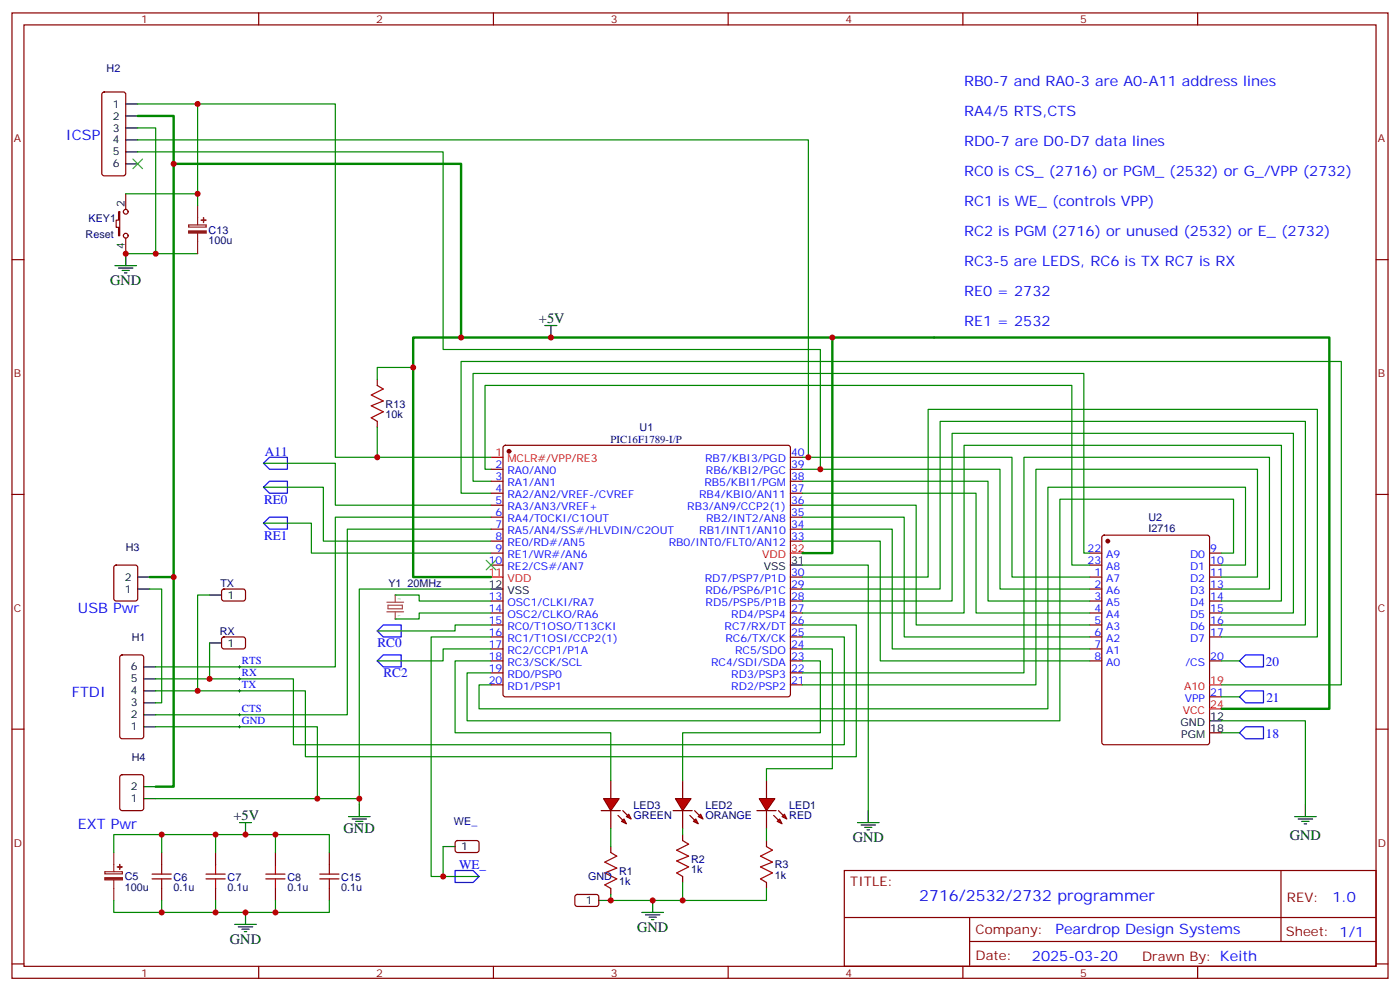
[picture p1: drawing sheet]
<svg xmlns="http://www.w3.org/2000/svg" width="412mm" height="292mm" viewBox="0 0 412 292" stroke-linecap="round" stroke-linejoin="round" font-family="sans-serif">
<g fill="none" stroke="#870000" stroke-width=".35">
<path d="M3.5 3.8h405.4v284.3h-405.4zM7.1 7.3h398.2v277.3h-398.2zM76.2 3.8v3.5M145.3 3.8v3.5M214.5 3.8v3.5M283.6 3.8v3.5M352.8 3.8v3.5M3.5 76.5h3.6M405.3 76.5h3.6M144.6 138.2h3.6M148.4 131.4l.5-.2h83.2l.5 .2 .2 .5v72.6l-.2 .5-.5 .2h-83.2l-.5-.2-.2-.5v-72.6zM232.8 138.2h3.6"/>
<path d="M232.8 134.7h3.6M3.5 145.6h3.6M144.6 141.7h3.6M144.6 145.3h3.6M144.6 148.8h3.6M144.6 152.3h3.6M144.6 155.9h3.6M144.6 159.4h3.6M232.8 141.7h3.6M232.8 145.3h3.6M232.8 148.8h3.6M232.8 152.3h3.6"/>
<path d="M232.8 155.9h3.6M232.8 159.4h3.6M405.3 145.6h3.6M144.6 162.9h3.6M144.6 166.4h3.6M144.6 177h3.6M232.8 177h3.6M232.8 173.5h3.6M232.8 170h3.6M144.6 180.6h3.6M144.6 184.1h3.6M144.6 187.6h3.6"/>
<path d="M144.6 191.1h3.6M144.6 194.7h3.6M144.6 198.2h3.6M232.8 180.6h3.6M232.8 184.1h3.6M232.8 187.6h3.6M232.8 191.1h3.6M232.8 194.7h3.6M232.8 198.2h3.6M3.5 214.8h3.6M144.6 201.7h3.6M232.8 201.7h3.6"/>
<path d="M405.3 214.8h3.6M248.7 256.4h156.6v28.2h-156.6zM377.3 256.4v20.9M248.7 270.2h156.5M285.6 277.3h119.6M285.6 270.2v14.2M3.5 283.9h3.6M76.2 284.6v3.5M145.3 284.6v3.5M214.5 284.6v3.5M283.6 284.6v3.5M352.8 284.6v3.5"/>
<path d="M405.3 283.9h3.6"/>
</g>
<circle cx="149.9" cy="132.9" r=".53" fill="#870000" stroke="#870000" stroke-width=".35"/>
<path d="M144.6 134.7h3.6M144.6 170h3.6M232.8 162.9h3.6" fill="none" stroke="#f00" stroke-width=".35"/>
<path d="M144.6 173.5h3.6M232.8 166.4h3.6" fill="none" stroke="#000" stroke-width=".35"/>
<g fill="#f00" stroke="#870000" stroke-width=".35">
<path d="M223.7 235.2h4.5l-2.4 3.6z"/>
<path d="M223 238.8h5.6z"/>
</g>
<g fill="#870000" stroke="#870000" stroke-width=".35">
<path d="M229.3 238.8l1.4 1.4z"/>
<path d="M227.9 240.2l1.4 1.4z"/>
</g>
<g fill="#f00" stroke="#870000" stroke-width=".35">
<path d="M230.4 240.5l.7-.7 .7 1.4z"/>
<path d="M229 241.9l.7-.7 .7 1.4z"/>
</g>
<path d="M225.8 229.9v5.3M225.8 238.8v5.3" fill="none" stroke="#870000" stroke-width=".35"/>
<g fill="#f00" stroke="#870000" stroke-width=".35">
<path d="M199 235.2h4.6l-2.5 3.6z"/>
<path d="M198.3 238.8h5.6z"/>
</g>
<g fill="#870000" stroke="#870000" stroke-width=".35">
<path d="M204.6 238.8l1.4 1.4z"/>
<path d="M203.2 240.2l1.4 1.4z"/>
</g>
<g fill="#f00" stroke="#870000" stroke-width=".35">
<path d="M205.7 240.5l.7-.7 .7 1.4z"/>
<path d="M204.3 241.9l.7-.7 .7 1.4z"/>
</g>
<path d="M201.1 229.9v5.3M201.1 238.8v5.3" fill="none" stroke="#870000" stroke-width=".35"/>
<g fill="#f00" stroke="#870000" stroke-width=".35">
<path d="M177.8 235.2h4.6l-2.5 3.6z"/>
<path d="M177.1 238.8h5.6z"/>
</g>
<g fill="#870000" stroke="#870000" stroke-width=".35">
<path d="M183.4 238.8l1.5 1.4z"/>
<path d="M182 240.2l1.4 1.4z"/>
</g>
<g fill="#f00" stroke="#870000" stroke-width=".35">
<path d="M184.5 240.5l.7-.7 .7 1.4z"/>
<path d="M183.1 241.9l.7-.7 .7 1.4z"/>
</g>
<path d="M30.2 27.3l.5-.2h5.6l.7 .4v23.6l-.4 .6-5.9 .1-.7-.5v-23.5zM35.5 193.1l.5-.2h5.6l.7 .4v23.6l-.4 .6-5.9 .1-.7-.5v-23.5zM179.9 229.9v5.3M179.9 238.8v5.3M179.9 249.3v1.8M201.1 245.8v1.8M201.1 258.2v1.7M225.8 247.6v1.7M225.8 259.9v1.8M179.9 261.7v1.8" fill="none" stroke="#870000" stroke-width=".35"/>
<path d="M179.9 251.1l1.8 1.1-3.5 1.7 3.5 1.8-3.5 1.4 3.5 1.8-3.5 1.7 1.7 1.1M201.1 247.6l1.7 1-3.5 1.8 3.5 1.8-3.5 1.4 3.5 1.7-3.5 1.8 1.8 1.1M225.8 249.3l1.7 1.1-3.5 1.8 3.5 1.7-3.5 1.4 3.5 1.8-3.5 1.8 1.8 1" fill="none" stroke="#a10000" stroke-width=".35"/>
<g fill="none" stroke="#000" stroke-width=".35">
<path d="M37 30.6h3.6M37 34.1h3.6M37 37.7h3.6M37 41.2h3.6M37 44.7h3.6M37 48.3h3.6M42.3 200h3.6M42.3 196.4h3.6M42.3 214.1h3.6M42.3 210.5h3.6M42.3 207h3.6M42.3 203.5h3.6"/>
<path d="M255.8 238.8v3.5M252.6 242.3h6.3M253.6 243h4.3M254.7 243.7h2.1M255.4 244.4h.7"/>
</g>
<path d="M236.4 166.4h19.4v72.4" fill="none" stroke="#008700" stroke-width=".35"/>
<path d="M113.9 177.4h5M114.3 178.3h4.2v1h-4.2zM116.4 175.3v2.1M113.9 180.2h5M116.4 180.2v2.1" fill="none" stroke="#a64a4a" stroke-width=".35"/>
<g fill="#a64a4a">
<circle cx="116.4" cy="175.3" r=".18"/>
<circle cx="116.4" cy="182.3" r=".18"/>
</g>
<g fill="none" stroke="#008700" stroke-width=".35">
<path d="M40.6 30.6h58.2v104.1h45.8M40.6 37.7h5.3v37h12.3M58.2 30.6v26.5M37 57.1h21.2v3.5M40.6 41.2h197.5v93.5h-1.7M40.6 44.7h89.9v58.2h111.2v35.3h-5.3M37 74.7h8.9M121.7 108.2h-10.6v3.6M77.6 136.5h21.2v12.3h45.8M111.1 125.9v8.8M144.6 138.2h-1.7v-24.7h172.8v52.9h5.3M238.1 134.7h60v35.3h22.9"/>
<path d="M241.7 138.2h52.9v35.3h26.4M77.6 143.5h17.6v15.9h49.4M77.6 154.1h14.1v8.8h52.9M144.6 141.7h-5.3v-31.7h180v52.9h1.7M144.6 152.3h-45.8v44.1h-52.9M144.6 155.9h-42.3v54.6h-56.4M144.6 145.3h-8.8v-38.8h259.3v95.2h-35.3M236.4 159.4h22.9v35.3h61.7M236.4 155.9h26.4v35.2h58.2M236.4 152.3h29.9v35.3h54.7M236.4 148.8h33.5v35.3h51.1M236.4 145.3h51.1v35.3h33.5"/>
<path d="M236.4 141.7h54.6v35.3h30M44.1 173.5h3.5v33.5h-1.7M61.7 175.3h-3.5v28.2M116.4 175.3h7.1v1.7h21.1M144.6 173.5h-38.8v63.5M236.4 177h44.1v-49.4h100.5v53h-21.2M236.4 173.5h40.5v-49.4h107.6v60h-24.7M236.4 170h37v-49.4h114.7v67h-28.3M359.8 162.9h3.6v-15.9h-51.2v65.3h-174.6v-14.1h7M359.8 166.4h7.1v-22.9h-58.2v65.3h-167.6v-7.1h3.5M359.8 170h10.6v-31.8h-65.2v63.5h-68.8M359.8 173.5h14.1v-38.8h-72.3v63.5h-65.2"/>
<path d="M359.8 177h17.7v-45.8h-93.5v49.4h-47.6M61.7 189.4v10.6M144.6 180.6h-21.1v1.7h-7.1M144.6 187.6h-17.6v70.6h14.1M144.6 194.7h-10.5v21.1h45.8v14.1M144.6 191.1h-14.1v3.6h-19.4M144.6 184.1h-10.5v1.7h-23M236.4 184.1h15.8v38.8h-162.2v-19.4h-44.1M236.4 187.6h12.3v31.8h-162.3v-19.4h-40.5M236.4 194.7h5.3v21.1h-40.6v14.1M236.4 191.1h8.8v35.3h-19.4v3.5M359.8 194.7h5.3"/>
<path d="M45.9 214.1h47.6v21.1h12.3M359.8 212.3h24.7v24.7M359.8 215.8h5.3M359.8 205.2h5.3M45.9 235.2h47.6M47.6 251.1v-5.3h33.5v5.3M47.6 245.8h-14.1v5.3M63.5 245.8v5.3M81.1 245.8h15.9v5.3M130.5 249.3v8.9M179.9 244.1v5.2M201.1 244.1v1.7"/>
<path d="M201.1 259.9v5.3M225.8 244.1v3.5M33.5 265.2v3.5h14.1M47.6 265.2v3.5h33.5v-3.5M63.5 265.2v3.5M97 265.2v3.5h-15.9M225.8 261.7v3.5h-45.9v-1.7"/>
</g>
<g fill="none" stroke="#000" stroke-width=".35">
<path d="M33.9 78.2h6.3M34.9 79h4.3M36 79.7h2.1M37 74.7v3.5M36.7 80.4h.7M160.5 95.9h3.5M162.3 95.9v3.5M40.6 173.5h3.5M40.6 170h3.5M61.7 175.3h3.6M61.7 189.4h3.6M356.3 212.3h3.5"/>
<path d="M42.3 235.2h3.6M42.3 231.7h3.6M105.8 237v3.5M384.5 237v3.5M70.6 242.3h3.5M72.3 242.3v3.5M102.7 240.5h6.3M103.7 241.2h4.2M104.8 241.9h2.1M105.5 242.6h.7M130.5 249.3h3.6M381.4 240.5h6.3"/>
<path d="M382.4 241.2h4.2M383.5 241.9h2.1M384.2 242.6h.7M69.1 272.3h6.4M70.2 273h4.2M71.3 273.7h2.1M72 274.4h.7M72.3 268.7v3.6M176.4 265.2h3.5M189.1 268.7h6.3M190.1 269.5h4.3M191.2 270.2h2.1"/>
<path d="M191.9 270.9h.7M192.3 265.2v3.5"/>
</g>
<path d="M40.6 34.1h10.6v14.2h84.6v51.1M51.2 48.3v121.7h-7.1M135.8 99.4h-14.1v70.6h22.9M135.8 99.4h255.8v109.4h-31.8M245.2 99.4v63.5h-8.8M51.2 170v61.7h-5.3" fill="none" stroke="#008700" stroke-width=".71"/>
<path d="M39.2 46.8l2.8 2.9M42 46.8l-2.8 2.9M143.2 165l2.8 2.9M146 165l-2.8 2.9" fill="none" stroke="#3c3" stroke-width=".35"/>
<path d="M70.2 196.4h.7M70.2 200h.7M70.6 196.1v.7M70.6 199.6v.7M70.2 210.5h.7M70.2 203.5h.7M70.2 214.1h.7M70.6 203.1v.7M70.6 210.2v.7M70.6 213.7v.7" fill="none" stroke="#000" stroke-width=".29"/>
<g fill="none" stroke="#870000" stroke-width=".35">
<path d="M37 57.1v4.6M34.9 62.4h.4v7h-.4v-2.4h-.7v-2.2h.7zM37 70.1v4.6M111.1 111.8v1.7M111.1 124.1v1.8M324.8 157.8l.5-.2h30.3l.7 .5v60.6l-.5 .6-30.5 .1-.7-.5v-60.6zM33.7 166.6l.5-.2h5.7l.6 .5 .1 9.4-.5 .7h-5.9l-.6-.4-.1-9.5zM65.5 173.7l.5-.2 5.9 .1 .4 .6v2.4l-.7 .4h-5.9l-.4-.7v-2.1zM321 170h3.6M321 173.5h3.6M321 177h3.6M321 162.9h3.6"/>
<path d="M321 166.4h3.6M356.3 170h3.5M356.3 173.5h3.5M356.3 177h3.5M356.3 162.9h3.5M356.3 166.4h3.5M65.5 187.8l.5-.2 5.9 .1 .4 .6v2.4l-.7 .4h-5.9l-.4-.7v-2.1zM321 180.6h3.6M321 184.1h3.6M321 187.6h3.6M321 191.1h3.6M321 194.7h3.6"/>
<path d="M356.3 180.6h3.5M356.3 184.1h3.5M356.3 187.6h3.5M356.3 194.7h3.5M356.3 215.8h3.5M356.3 205.2h3.5M35.5 228.4l.5-.2h5.6l.7 .4v9.5l-.4 .6-5.9 .1-.7-.5v-9.4zM47.6 251.1v3.5M63.5 251.1v3.5M81.1 251.1v3.5M97 251.1v3.5M134.3 247.8l.5-.2h5.9l.4 .7-.1 2.4-.6 .4-5.9-.1-.4-.6v-2.1z"/>
<path d="M47.6 261.7v3.5M63.5 261.7v3.5M81.1 261.7v3.5M97 261.7v3.5M169.6 263.7l.4-.2h6l.4 .7-.1 2.4-.6 .4-5.9-.1-.5-.6v-2.1z"/>
<circle cx="37" cy="62.4" r=".71"/>
<circle cx="37" cy="69.4" r=".71"/>
</g>
<g fill="none" stroke="#a10000" stroke-width=".35">
<path d="M111.1 113.5l1.8 1.1-3.5 1.7 3.5 1.8-3.5 1.4 3.5 1.8-3.5 1.7 1.7 1.1M44.8 258.9h5.6M44.8 257.5h5.6M47.6 254.6v2.9M47.6 258.9v2.8M60.7 258.9h5.6M60.7 257.5h5.6M63.5 254.6v2.9M63.5 258.9v2.8M78.3 258.9h5.7M78.3 257.5h5.7M81.1 254.6v2.9"/>
<path d="M81.1 258.9v2.8M94.2 258.9h5.6M94.2 257.5h5.6M97 254.6v2.9M97 258.9v2.8"/>
</g>
<circle cx="326.3" cy="159.4" r=".53" fill="#870000" stroke="#870000" stroke-width=".35"/>
<path d="M356.3 201.7h3.5M356.3 208.8h3.5" fill="none" stroke="#f00" stroke-width=".35"/>
<path d="M55.6 66.3h5.1v.6h-5.1zM58.2 60.6v5.7M58.2 68.7v6M30.9 256.8h5.2v.6h-5.2zM33.5 251.1v5.7M33.5 259.2v6" fill="none" stroke="#8c2424" stroke-width=".35"/>
<g fill="#8c2424" stroke="#8c2424" stroke-width=".35">
<path d="M55.6 68h5.1v.7h-5.1z"/>
<path d="M59.3 64.8l1.4 .1z"/>
<path d="M59.9 64.1l.1 1.4z"/>
<path d="M30.9 258.5h5.2v.7h-5.2z"/>
<path d="M34.6 255.3l1.4 .1z"/>
<path d="M35.2 254.6l.1 1.4z"/>
</g>
<path d="M77.6 136.5l1.8-1.8h5.3v3.5h-5.3zM77.6 143.5l1.8-1.8h5.3v3.6h-5.3zM77.6 154.1l1.8-1.8h5.3v3.6h-5.3zM111.1 194.7l1.8-1.8h5.3v3.5h-5.3zM111.1 185.8l1.8-1.7h5.3v3.5h-5.3zM365.1 194.7l1.8-1.8h5.3v3.5h-5.3zM365.1 205.2l1.8-1.7h5.3v3.5h-5.3zM365.1 215.8l1.8-1.7h5.3v3.5h-5.3zM134.1 256.4h5.2l1.8 1.8-1.8 1.7h-5.2z" fill="none" stroke="#00f" stroke-width=".35"/>
<g fill="#c00">
<circle cx="63.5" cy="268.7" r=".88"/>
<circle cx="63.5" cy="245.8" r=".88"/>
<circle cx="162.3" cy="99.4" r=".88"/>
<circle cx="72.3" cy="268.7" r=".88"/>
<circle cx="93.5" cy="235.2" r=".88"/>
<circle cx="72.3" cy="245.8" r=".88"/>
<circle cx="51.2" cy="170" r=".88"/>
<circle cx="245.2" cy="99.4" r=".88"/>
<circle cx="241.7" cy="138.2" r=".88"/>
<circle cx="238.1" cy="134.7" r=".88"/>
<circle cx="201.1" cy="265.2" r=".88"/>
<circle cx="192.3" cy="265.2" r=".88"/>
<circle cx="81.1" cy="245.8" r=".88"/>
<circle cx="81.1" cy="268.7" r=".88"/>
<circle cx="135.8" cy="99.4" r=".88"/>
<circle cx="51.2" cy="48.3" r=".88"/>
<circle cx="58.2" cy="30.6" r=".88"/>
<circle cx="58.2" cy="57.1" r=".88"/>
<circle cx="37" cy="74.7" r=".88"/>
<circle cx="45.9" cy="74.7" r=".88"/>
<circle cx="111.1" cy="134.7" r=".88"/>
<circle cx="121.7" cy="108.2" r=".88"/>
<circle cx="130.5" cy="258.2" r=".88"/>
<circle cx="61.7" cy="200" r=".88"/>
<circle cx="58.2" cy="203.5" r=".88"/>
<circle cx="105.8" cy="235.2" r=".88"/>
<circle cx="47.6" cy="245.8" r=".88"/>
<circle cx="47.6" cy="268.7" r=".88"/>
<circle cx="179.9" cy="265.2" r=".88"/>
</g>
<text font-size="4.6" fill="#00f" x="270.8" y="265.4">2716/2532/2732 programmer</text>
<g font-size="4.2" fill="#00f">
<text x="284" y="25.3">RB0-7 and RA0-3 are A0-A11 address lines</text>
<text x="284" y="34.1">RA4/5 RTS,CTS</text>
<text x="19.4" y="41.2">ICSP</text>
<text x="284" y="43">RD0-7 are D0-D7 data lines</text>
<text x="284" y="51.8">RC0 is CS_ (2716) or PGM_ (2532) or G_/VPP (2732)</text>
<text x="284" y="60.6">RC1 is WE_ (controls VPP)</text>
<text x="284" y="69.4">RC2 is PGM (2716) or unused (2532) or E_ (2732)</text>
<text x="284" y="78.2">RC3-5 are LEDS, RC6 is TX RC7 is RX</text>
<text x="284" y="87.1">RE0 = 2732</text>
<text x="284" y="95.9">RE1 = 2532</text>
<text x="22.9" y="180.6">USB Pwr</text>
<text x="21.2" y="205.2">FTDI</text>
<text x="22.9" y="244.1">EXT Pwr</text>
<text x="392.5" y="265.7">1.0</text>
<text x="310.9" y="275.2">Peardrop Design Systems</text>
<text x="304" y="283">2025-03-20</text>
</g>
<g font-size="4.2">
<text x="32.5" y="83.9">GND</text>
<text x="158.7" y="95.2">+5V</text>
<text x="68.8" y="241.6">+5V</text>
<text x="101.2" y="245.5">GND</text>
<text x="251.2" y="247.9">GND</text>
<text x="379.9" y="247.3">GND</text>
<text x="187.7" y="274.4">GND</text>
<text x="67.7" y="277.9">GND</text>
</g>
<g font-size="3.9" fill="#00f">
<text x="78" y="134.3">A11</text>
<text x="77.8" y="148.4">RE0</text>
<text x="77.8" y="159">RE1</text>
<text x="111.2" y="190.7">RC0</text>
<text x="372.9" y="196.1">20</text>
<text x="113" y="199.5">RC2</text>
<text x="373" y="206.8">21</text>
<text x="372.9" y="217.3">18</text>
<text x="135.2" y="255.9">WE_</text>
</g>
<g font-size="3.9" fill="#800">
<text x="250.5" y="261">TITLE:</text>
<text x="379.1" y="265.7">REV:</text>
<text x="287.4" y="275.2">Company:</text>
<text x="378.7" y="275.8">Sheet: 1/1</text>
<text x="287.4" y="282.9">Date:</text>
<text x="336.4" y="282.9">Drawn By: Keith</text>
</g>
<g font-size="3.2" fill="#800">
<text x="41.6" y="6.8">1</text>
<text x="110.8" y="6.8">2</text>
<text x="179.9" y="6.8">3</text>
<text x="249.1" y="6.8">4</text>
<text x="318.2" y="6.8">5</text>
<text x="4.1" y="41.9">A</text>
<text x="405.9" y="41.9">A</text>
<text x="4.1" y="111.1">B</text>
<text x="405.9" y="111.1">B</text>
<text x="4.1" y="180.2">C</text>
<text x="405.9" y="180.2">C</text>
<text x="4.1" y="249.3">D</text>
<text x="405.9" y="249.3">D</text>
<text x="41.6" y="287.6">1</text>
<text x="110.8" y="287.6">2</text>
<text x="179.9" y="287.6">3</text>
<text x="249.1" y="287.6">4</text>
<text x="318.2" y="287.6">5</text>
</g>
<g font-size="3.2" fill="#000080">
<text x="31.4" y="21.2">H2</text>
<text x="26.1" y="65.3">KEY1</text>
<text x="25.2" y="70.2">Reset</text>
<text x="61.5" y="72">100u</text>
<text x="61.5" y="68.9">C13</text>
<text x="113.6" y="123.1">10k</text>
<text x="113.6" y="120">R13</text>
<text x="179.8" y="130.6">PIC16F1789-I/P</text>
<text x="188.4" y="126.8">U1</text>
<text x="338.3" y="153.4">U2</text>
<text x="338.3" y="156.6">I2716</text>
<text x="37.1" y="162.3">H3</text>
<text x="64.9" y="172.8">TX</text>
<text x="114.4" y="172.9">Y1</text>
<text x="120" y="172.9">20MHz</text>
<text x="38.8" y="188.7">H1</text>
<text x="64.7" y="187">RX</text>
<text x="38.8" y="224">H4</text>
<text x="186.6" y="238.2">LED3</text>
<text x="207.8" y="238.2">LED2</text>
<text x="232.5" y="238.1">LED1</text>
<text x="133.7" y="242.9">WE_</text>
<text x="186.6" y="241.3">GREEN</text>
<text x="207.8" y="241.3">ORANGE</text>
<text x="232.5" y="241.3">RED</text>
<text x="182.4" y="257.6">R1</text>
<text x="203.6" y="257.2">1k</text>
<text x="203.6" y="254.1">R2</text>
<text x="228.3" y="255.8">R3</text>
<text x="36.8" y="262.5">100u</text>
<text x="36.8" y="259.3">C5</text>
<text x="51.2" y="262.5">0.1u</text>
<text x="51.2" y="259.4">C6</text>
<text x="67" y="262.5">0.1u</text>
<text x="67" y="259.4">C7</text>
<text x="84.7" y="262.5">0.1u</text>
<text x="84.7" y="259.4">C8</text>
<text x="100.5" y="262.5">0.1u</text>
<text x="100.5" y="259.4">C15</text>
<text x="173.2" y="259.2">GND</text>
<text x="182.4" y="260.7">1k</text>
<text x="228.2" y="259">1k</text>
</g>
<g font-size="3.2">
<text x="33.3" y="31.7">1</text>
<text x="33.3" y="35.2">2</text>
<text x="33.3" y="38.7">3</text>
<text x="33.3" y="42.3">4</text>
<text x="33.3" y="45.8">5</text>
<text x="33.3" y="49.3">6</text>
<text x="36.7" y="61" transform="rotate(-90 36.7 61)">2</text>
<text x="36.7" y="73.2" transform="rotate(-90 36.7 73.2)">4</text>
<text x="225" y="167.9">VSS</text>
<text x="233" y="166.1">31</text>
<text x="36.8" y="171">2</text>
<text x="144" y="173.1">12</text>
<text x="36.8" y="174.6">1</text>
<text x="67" y="176.3">1</text>
<text x="149.5" y="174.9">VSS</text>
<text x="67" y="190.4">1</text>
<text x="38.6" y="197.5">6</text>
<text x="38.6" y="201">5</text>
<text x="38.6" y="208.1">3</text>
<text x="38.6" y="204.5">4</text>
<text x="38.6" y="215.1">1</text>
<text x="38.6" y="211.6">2</text>
<text x="347.7" y="213.7">GND</text>
<text x="356.5" y="211.9">12</text>
<text x="356.5" y="215.5">18</text>
<text x="348" y="217.2">PGM</text>
<text x="38.6" y="232.8">2</text>
<text x="38.6" y="236.3">1</text>
<text x="135.8" y="250.4">1</text>
<text x="172.6" y="266.3">1</text>
</g>
<g font-size="3.2" fill="#f00">
<text x="146" y="134.3">1</text>
<text x="149.5" y="136.1">MCLR#/VPP/RE3</text>
<text x="224.5" y="164.3">VDD</text>
<text x="233" y="162.6">32</text>
<text x="144" y="169.6">11</text>
<text x="149.5" y="171.4">VDD</text>
<text x="348.8" y="203.1">A10</text>
<text x="356.5" y="201.4">19</text>
<text x="356.5" y="208.4">24</text>
<text x="348.4" y="210.2">VCC</text>
</g>
<g font-size="3.2" fill="#00f">
<text x="146" y="137.9">2</text>
<text x="207.7" y="136.1">RB7/KBI3/PGD</text>
<text x="233" y="137.9">39</text>
<text x="233" y="134.3">40</text>
<text x="146" y="141.4">3</text>
<text x="149.5" y="139.6">RA0/AN0</text>
<text x="149.5" y="143.2">RA1/AN1</text>
<text x="207.5" y="143.2">RB5/KBI1/PGM</text>
<text x="207.9" y="139.6">RB6/KBI2/PGC</text>
<text x="233" y="141.4">38</text>
<text x="146" y="144.9">4</text>
<text x="146" y="148.4">5</text>
<text x="149.5" y="146.7">RA2/AN2/VREF-/CVREF</text>
<text x="206" y="146.7">RB4/KBI0/AN11</text>
<text x="233" y="148.4">36</text>
<text x="233" y="144.9">37</text>
<text x="146" y="152">6</text>
<text x="146" y="155.5">7</text>
<text x="149.5" y="150.2">RA3/AN3/VREF+</text>
<text x="149.5" y="153.7">RA4/T0CKI/C1OUT</text>
<text x="202.4" y="150.2">RB3/AN9/CCP2(1)</text>
<text x="208" y="153.7">RB2/INT2/AN8</text>
<text x="233" y="155.5">34</text>
<text x="233" y="152">35</text>
<text x="146" y="159">8</text>
<text x="149.5" y="157.3">RA5/AN4/SS#/HLVDIN/C2OUT</text>
<text x="149.5" y="160.8">RE0/RD#/AN5</text>
<text x="197" y="160.8">RB0/INT0/FLT0/AN12</text>
<text x="206" y="157.3">RB1/INT1/AN10</text>
<text x="233" y="159">33</text>
<text x="144" y="166.1">10</text>
<text x="146" y="162.6">9</text>
<text x="149.5" y="164.3">RE1/WR#/AN6</text>
<text x="149.5" y="167.9">RE2/CS#/AN7</text>
<text x="320.3" y="162.6">22</text>
<text x="320.3" y="166.1">23</text>
<text x="325.9" y="164.3">A9</text>
<text x="325.9" y="167.9">A8</text>
<text x="350.5" y="164.3">D0</text>
<text x="350.5" y="167.9">D1</text>
<text x="356.5" y="162.6">9</text>
<text x="356.5" y="166.1">10</text>
<text x="207.6" y="171.4">RD7/PSP7/P1D</text>
<text x="233" y="173.1">29</text>
<text x="233" y="169.6">30</text>
<text x="322.4" y="169.6">1</text>
<text x="322.4" y="173.1">2</text>
<text x="325.9" y="171.4">A7</text>
<text x="350.5" y="171.4">D2</text>
<text x="356.5" y="169.6">11</text>
<text x="356.5" y="173.1">13</text>
<text x="144" y="176.7">13</text>
<text x="149.5" y="178.4">OSC1/CLKI/RA7</text>
<text x="207.8" y="174.9">RD6/PSP6/P1C</text>
<text x="207.9" y="178.4">RD5/PSP5/P1B</text>
<text x="233" y="176.7">28</text>
<text x="322.4" y="176.7">3</text>
<text x="325.9" y="174.9">A6</text>
<text x="325.9" y="178.4">A5</text>
<text x="350.5" y="174.9">D3</text>
<text x="350.5" y="178.4">D4</text>
<text x="356.5" y="176.7">14</text>
<text x="144" y="180.2">14</text>
<text x="144" y="183.7">15</text>
<text x="149.5" y="182">OSC2/CLKO/RA6</text>
<text x="149.5" y="185.5">RC0/T1OSO/T13CKI</text>
<text x="213.4" y="185.5">RC7/RX/DT</text>
<text x="215.4" y="182">RD4/PSP4</text>
<text x="233" y="183.7">26</text>
<text x="233" y="180.2">27</text>
<text x="322.4" y="180.2">4</text>
<text x="322.4" y="183.7">5</text>
<text x="325.9" y="182">A4</text>
<text x="325.9" y="185.5">A3</text>
<text x="350.5" y="182">D5</text>
<text x="350.5" y="185.5">D6</text>
<text x="356.5" y="180.2">15</text>
<text x="356.5" y="183.7">16</text>
<text x="144" y="187.3">16</text>
<text x="144" y="190.8">17</text>
<text x="149.5" y="189">RC1/T1OSI/CCP2(1)</text>
<text x="213.7" y="189">RC6/TX/CK</text>
<text x="233" y="190.8">24</text>
<text x="233" y="187.3">25</text>
<text x="322.4" y="187.3">6</text>
<text x="322.4" y="190.8">7</text>
<text x="325.9" y="189">A2</text>
<text x="350.5" y="189">D7</text>
<text x="356.5" y="187.3">17</text>
<text x="71.3" y="195.5">RTS</text>
<text x="144" y="194.3">18</text>
<text x="144" y="197.8">19</text>
<text x="149.5" y="192.5">RC2/CCP1/P1A</text>
<text x="149.5" y="196.1">RC3/SCK/SCL</text>
<text x="209.5" y="196.1">RC4/SDI/SDA</text>
<text x="216.5" y="192.5">RC5/SDO</text>
<text x="233" y="197.8">22</text>
<text x="233" y="194.3">23</text>
<text x="322.4" y="194.3">8</text>
<text x="325.9" y="192.5">A1</text>
<text x="325.9" y="196.1">A0</text>
<text x="349.2" y="196.1">/CS</text>
<text x="356.5" y="194.3">20</text>
<text x="71.3" y="199.1">RX</text>
<text x="71.3" y="202.6">TX</text>
<text x="144" y="201.4">20</text>
<text x="149.5" y="199.6">RD0/PSP0</text>
<text x="149.5" y="203.1">RD1/PSP1</text>
<text x="215.4" y="203.1">RD2/PSP2</text>
<text x="215.4" y="199.6">RD3/PSP3</text>
<text x="233" y="201.4">21</text>
<text x="71.3" y="209.7">CTS</text>
<text x="349" y="206.7">VPP</text>
<text x="356.5" y="204.9">21</text>
<text x="71.3" y="213.2">GND</text>
</g>
<g font-size="1.1" fill="#4ba54b">
<text x="118" y="176.7" transform="rotate(-90 118 176.7)">2</text>
<text x="118" y="181.8" transform="rotate(-90 118 181.8)">1</text>
</g>
</svg>
